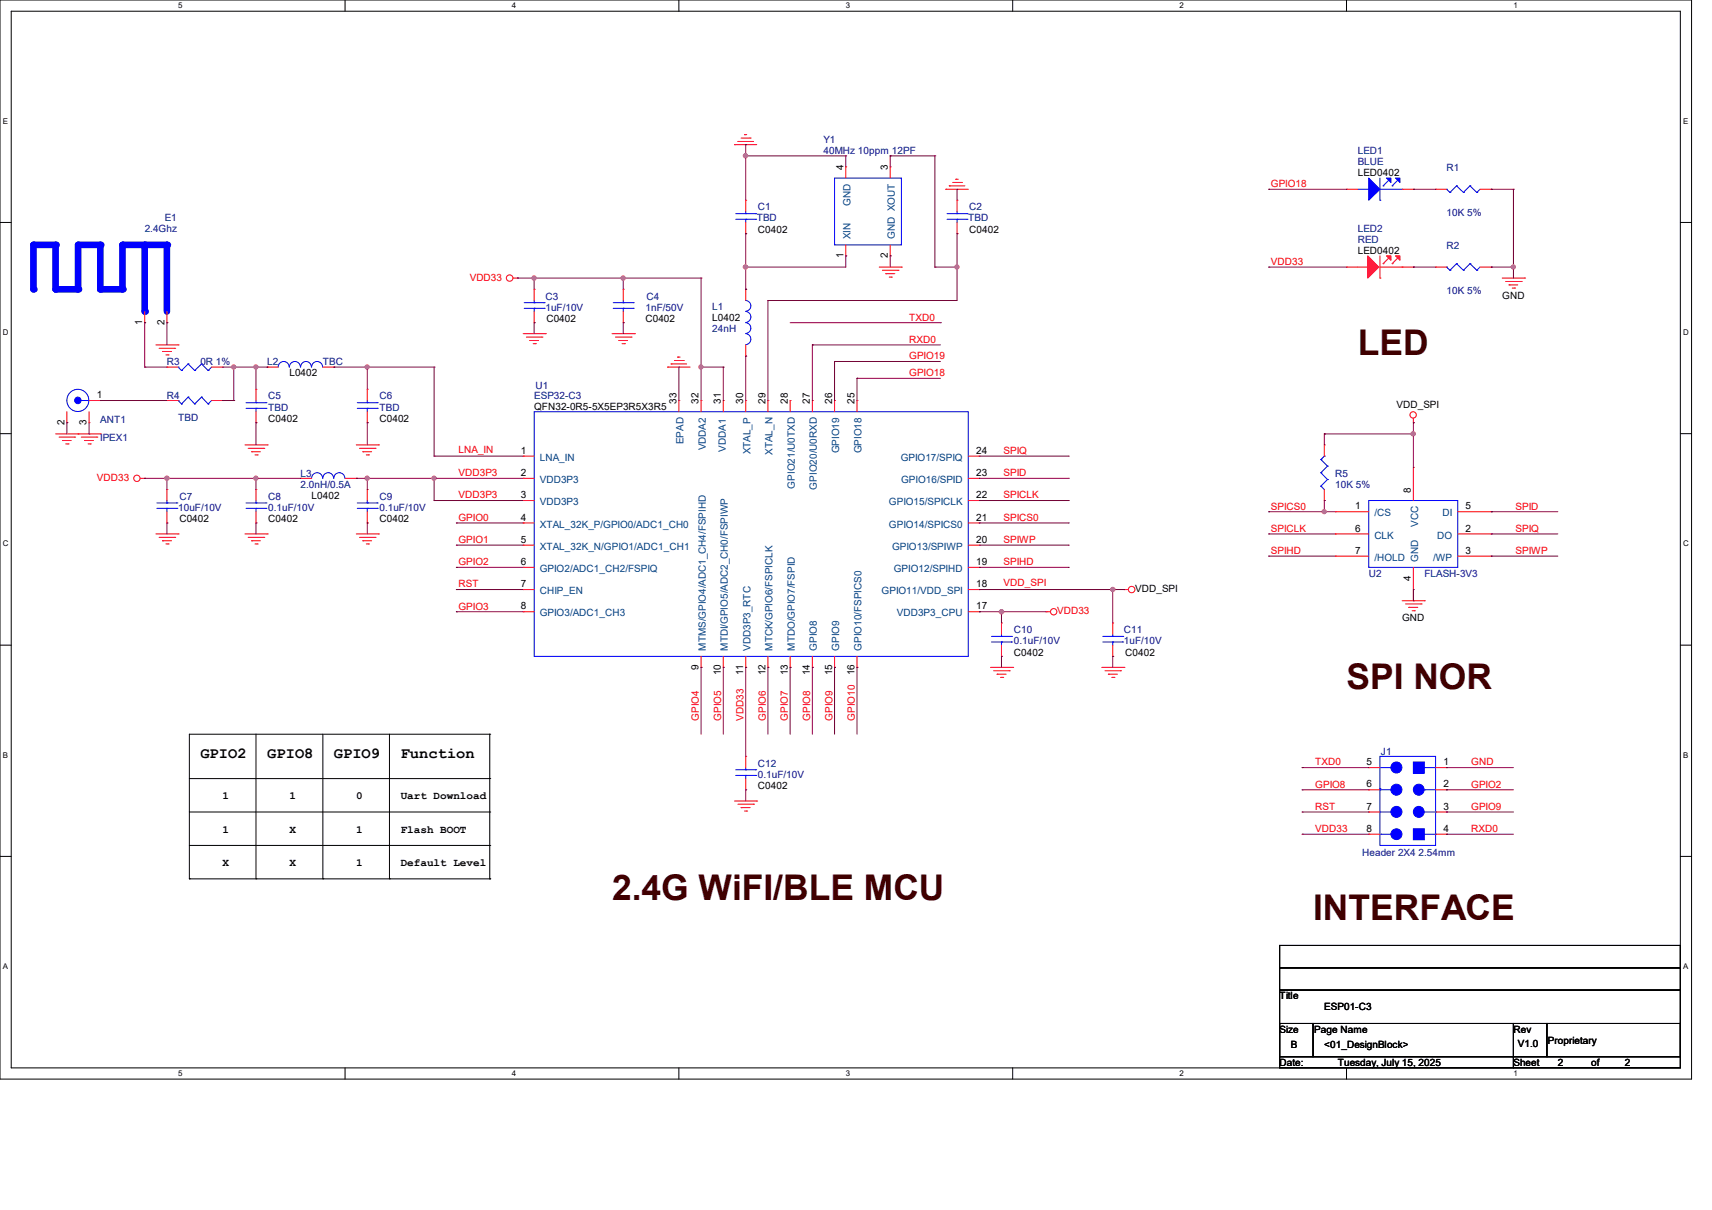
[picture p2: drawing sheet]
<svg xmlns="http://www.w3.org/2000/svg" width="297mm" height="210mm" viewBox="0 0 297 210" stroke-linecap="round" stroke-linejoin="round" font-family="sans-serif">
<g fill="none" stroke="#000" stroke-width=".17">
<path d="M0 0h293.5v187.3h-293.5zM1.9 1.9h289.6v183.4h-289.6zM59.9 0v1.9M117.8 0v1.9M175.7 0v1.9M233.6 0v1.9M0 38.6h1.9M291.5 38.6h2M0 75.3h1.9M291.5 75.3h2M0 112h1.9M291.5 112h2"/>
<path d="M32.9 135.1h52.1M44.4 127.4v25.1M56 127.4v25.1M67.6 127.4v25.1M85 127.4h.1M85 135.1h.1M85 127.4h-52.1v25.1M85 127.4v25.1M0 148.6h1.9M32.9 152.5h.1M32.9 140.9h52.1M32.9 146.7h52.1"/>
<path d="M32.9 152.5h52.1M44.4 152.5h.1M56 152.5h.1M67.6 152.5h.1M85 152.5h.1M85 140.9h.1M85 146.7h.1M291.5 148.6h2M222 168h69.5v3.8h-69.5zM222 171.8h69.5v5.8h-69.5zM222 177.6h5.8v5.8h-5.8zM222 164.1h69.5v3.9h-69.5z"/>
<path d="M222 177.6h69.5v5.8h-69.5zM227.8 177.6h34.8v5.8h-34.8zM262.6 177.6h5.8v5.8h-5.8zM268.4 177.6h23.1v5.8h-23.1zM59.9 185.3v2M117.8 185.3v2M175.7 185.3v2M222 183.4h40.6v1.9h-40.6zM233.6 185.3v2M262.6 183.4h28.9v1.9h-28.9z"/>
</g>
<g fill="none" stroke="#f00" stroke-width=".17">
<path d="M127.4 25.1h.1M127.4 25.1h3.9M128 24.6h.1M128 24.6h2.7M128.6 24h1.5M129.2 23.4h.1M129.2 23.4h.3M130.1 24h.1M164.1 32.9h.1M164.1 32.9h3.9M164.7 32.3h.1M164.7 32.3h2.7"/>
<path d="M165.3 31.7h1.5M165.8 31.1h.1M165.8 31.1h.4M166.8 31.7h.1M27.1 59.9h3.8M30.9 59.9h.1M89 48.3h.8M89.8 48.3h.1M90.8 57.9h3.8M91.3 58.5h2.7M91.9 59.1h.1M91.9 59.1h1.5"/>
<path d="M92.5 59.6h.4M92.9 59.6h.1M94 58.5h.1M94.6 57.9h.1M106.2 57.9h3.9M106.8 58.5h2.7M107.4 59.1h.1M107.4 59.1h1.5M107.9 59.6h.4M108.3 59.6h.1M109.5 58.5h.1M110.1 57.9h.1"/>
<path d="M129.4 50.2h.1M129.4 50.2v2M129.4 59.9v1.9M152.5 46.4h3.9M153.1 46.9h2.7M153.7 47.5h.1M153.7 47.5h1.5M154.3 48.1h.3M154.6 48.1h.1M155.8 46.9h.1M156.4 46.4h.1M249 46.4h.1"/>
<path d="M249 46.4h2M256.8 46.4h1.9M258.7 46.4h.1M260.6 48.3h3.9M261.2 48.9h2.7M261.8 49.4h.1M261.8 49.4h1.5M262.3 50h.5M262.8 50h.1M263.9 48.9h.1M264.5 48.3h.1M9.7 75.3h7.7"/>
<path d="M10.2 75.9h2.8M10.8 76.5h.1M10.8 76.5h1.6M11.4 77h.4M11.8 77h.1M13 75.9h.1M13.5 75.3h.1M14.1 75.9h2.7M14.7 76.5h.1M14.7 76.5h1.5M15.3 77h.4M15.7 77h.1"/>
<path d="M16.8 75.9h.1M17.4 75.3h.1M27.6 60.5h2.7M28.2 61h.1M28.2 61h1.6M28.8 61.6h.4M29 63.7h.1M29 63.7h1.9M29.2 61.6h.1M30.3 60.5h.1M36.7 63.7h1.9M38.6 63.7h.1"/>
<path d="M42.5 77.2h3.9M43.1 77.8h2.7M43.6 78.4h.1M43.6 78.4h1.6M44.2 79h.4M44.6 79h.1M45.8 77.8h.1M46.4 77.2h.1M61.8 77.2h3.9M62.4 77.8h2.7M62.9 78.4h.1M62.9 78.4h1.6"/>
<path d="M63.5 79h.4M63.7 67.6h.1M63.7 73.4h.1M63.7 67.6v1.9M63.7 71.5v1.9M63.9 79h.1M65.1 77.8h.1M65.7 77.2h.1M115.8 63.7h.1M115.8 63.7h3.9M116.4 63.2h.1M116.4 63.2h2.7"/>
<path d="M117 62.6h1.5M117.6 62h.1M117.6 62h.4M118.5 62.6h.1M129.4 61.8h.1M245.2 73.4h.1M245.2 72.6v.8M24.3 83h.8M25.1 83h.1M27.1 92.7h3.8M27.6 93.3h2.7M28.2 93.9h.1"/>
<path d="M28.2 93.9h1.6M28.8 94.4h.4M29.2 94.4h.1M30.3 93.3h.1M30.9 92.7h.1M42.5 92.7h3.9M43.1 93.3h2.7M43.6 93.9h.1M43.6 93.9h1.6M44.2 94.4h.4M44.6 94.4h.1M45.8 93.3h.1"/>
<path d="M46.4 92.7h.1M61.8 92.7h3.9M62.4 93.3h2.7M62.9 93.9h.1M62.9 93.9h1.6M63.5 94.4h.4M63.9 94.4h.1M65.1 93.3h.1M65.7 92.7h.1M171.8 115.8h3.9M172.4 116.4h2.7M173 117h.1"/>
<path d="M173 117h1.5M173.6 117.6h.3M173.9 117.6h.1M175.1 116.4h.1M175.7 115.8h.1M181.5 106.2h.1M181.5 106.2h.7M191.1 115.8h3.9M191.7 116.4h2.7M192.3 117h.1M192.3 117h1.5M192.9 117.6h.4"/>
<path d="M193 108.1h.1M193 113.9h.1M193 108.1v2M193 112v1.9M193.3 117.6h.1M194.4 116.4h.1M195 115.8h.1M195 102.3h.1M195 102.3h.7M243.2 104.3h3.9M243.8 104.8h2.7M244.4 105.4h.1"/>
<path d="M244.4 105.4h1.6M245 106h.4M245.4 106h.1M246.5 104.8h.1M247.1 104.3h.1M127.4 139h3.9M128 139.6h2.7M130.7 139.6h.1M131.3 139h.1M128.6 140.2h.1M128.6 140.2h1.5M129.2 140.8h.3"/>
<path d="M129.5 140.8h.1"/>
<circle cx="88.4" cy="48.3" r=".56"/>
<circle cx="245.2" cy="72" r=".55"/>
<circle cx="23.7" cy="83" r=".55"/>
<circle cx="182.8" cy="106.2" r=".55"/>
<circle cx="196.3" cy="102.3" r=".56"/>
</g>
<g fill="none" stroke="#00f" stroke-width=".17">
<path d="M129.4 57.9a.95 .95 0 0 1 .9 1 .95 .95 0 0 1-.9 .9M129.4 56a.93 .93 0 0 1 .9 .9 .93 .93 0 0 1-.9 1M129.4 54.1a.95 .95 0 0 1 .9 .9 .95 .95 0 0 1-.9 1M129.4 52.2a.93 .93 0 0 1 .9 .9 .93 .93 0 0 1-.9 .9M251 46.4h.1M251 46.4l.5 .5M251.5 46.9h.1M252.7 45.8h.1M252.7 45.8l1.2 1.1M252.7 45.8l-1.2 1.1M253.9 46.9h.1M255 45.8h.1"/>
<path d="M255 45.8l1.2 1.1M255 45.8l-1.1 1.1M256.2 46.9h.1M256.8 46.4l-.6 .5M30.9 63.7h.1M30.9 63.7l.6 .6M31.5 64.3h.1M32.6 63.2h.1M32.6 63.2l1.2 1.1M32.6 63.2l-1.1 1.1M33.8 64.3h.1M35 63.2h.1"/>
<path d="M35 63.2l1.1 1.1M35 63.2l-1.2 1.1M36.1 64.3h.1M36.7 63.7l-.6 .6M62 70.9h3.4M62 69.9h3.4M63.7 69.9h.1M63.7 70.9h.1M63.7 69.5v.4M63.7 70.9v.6M65.4 70.9h.1M65.4 69.9h.1"/>
<path d="M191.3 111.4h3.5M191.3 110.4h3.5M193 110.4h.1M193 111.4h.1M193 110.1v.3M193 111.4v.6M194.8 111.4h.1M194.8 110.4h.1"/>
</g>
<path d="M29 42.5v11.6" fill="none" stroke="#00f" stroke-width="1.1"/>
<circle cx="29" cy="42.5" r=".57" fill="#00f"/>
<path d="M25.1 42.5h3.9" fill="none" stroke="#00f" stroke-width="1.1"/>
<circle cx="25.1" cy="42.5" r=".57" fill="#00f"/>
<path d="M25.1 42.5v11.6" fill="none" stroke="#00f" stroke-width="1.1"/>
<circle cx="25.1" cy="54.1" r=".57" fill="#00f"/>
<path d="M21.3 42.5h3.8" fill="none" stroke="#00f" stroke-width="1.1"/>
<circle cx="21.3" cy="42.5" r=".57" fill="#00f"/>
<path d="M21.3 42.5v7.7" fill="none" stroke="#00f" stroke-width="1.1"/>
<circle cx="21.3" cy="50.2" r=".57" fill="#00f"/>
<path d="M17.4 50.2h3.9" fill="none" stroke="#00f" stroke-width="1.1"/>
<circle cx="17.4" cy="50.2" r=".57" fill="#00f"/>
<path d="M17.4 42.5v7.7" fill="none" stroke="#00f" stroke-width="1.1"/>
<circle cx="17.4" cy="42.5" r=".57" fill="#00f"/>
<path d="M13.5 42.5h3.9" fill="none" stroke="#00f" stroke-width="1.1"/>
<circle cx="13.5" cy="42.5" r=".57" fill="#00f"/>
<path d="M13.5 42.5v7.7" fill="none" stroke="#00f" stroke-width="1.1"/>
<circle cx="13.5" cy="50.2" r=".57" fill="#00f"/>
<path d="M9.7 50.2h3.8" fill="none" stroke="#00f" stroke-width="1.1"/>
<circle cx="9.7" cy="50.2" r=".57" fill="#00f"/>
<path d="M9.7 42.5v7.7" fill="none" stroke="#00f" stroke-width="1.1"/>
<circle cx="9.7" cy="42.5" r=".57" fill="#00f"/>
<path d="M5.8 42.5h3.9" fill="none" stroke="#00f" stroke-width="1.1"/>
<circle cx="5.8" cy="42.5" r=".57" fill="#00f"/>
<path d="M5.8 42.5v7.7" fill="none" stroke="#00f" stroke-width="1.1"/>
<circle cx="5.8" cy="50.2" r=".57" fill="#00f"/>
<path d="M25.1 56h.1M25.1 54.1v1.9M29 56h.1M29 54.1v1.9" fill="none" stroke="#f00" stroke-width=".17"/>
<path d="M239.4 131.3h9.6v15.4h-9.6z" fill="none" stroke="#00f" stroke-width=".17"/>
<path d="M245.2 132.2h1.9v2h-1.9z" fill-rule="evenodd" fill="#00f"/>
<path d="M245.2 132.2h1.9v2h-1.9z" fill="none" stroke="#00f" stroke-width=".17"/>
<path d="M245.2 143.8h1.9v2h-1.9z" fill-rule="evenodd" fill="#00f"/>
<g fill="none" stroke="#00f" stroke-width=".17">
<path d="M239.4 136.9h.1M239.4 137.1h.1M239.4 137.1h1.9M239.4 133.2h1.9M239.4 136.9v.2M241.3 133.2h.1M247.1 137.1h.1M247.1 133.2h.1M247.1 137.1h1.9M247.1 133.2h1.9M239.4 140.9h1.9M239.6 144.8h.1"/>
<path d="M239.6 144.8h1.7M241.3 140.9h.1M245.2 143.8h1.9v2h-1.9zM246.9 140.9h2.1M246.9 144.8h2.1M249 140.9h.1M249 144.8h.1"/>
</g>
<circle cx="246.1" cy="140.9" r=".94" fill="#00f"/>
<circle cx="246.1" cy="140.9" r=".94" fill="none" stroke="#00f" stroke-width=".17"/>
<circle cx="246.1" cy="137" r=".94" fill="#00f"/>
<circle cx="246.1" cy="137" r=".94" fill="none" stroke="#00f" stroke-width=".17"/>
<circle cx="242.3" cy="133.2" r=".95" fill="#00f"/>
<circle cx="242.3" cy="133.2" r=".95" fill="none" stroke="#00f" stroke-width=".17"/>
<circle cx="242.3" cy="137.1" r=".95" fill="#00f"/>
<circle cx="242.3" cy="137.1" r=".95" fill="none" stroke="#00f" stroke-width=".17"/>
<circle cx="242.3" cy="140.9" r=".95" fill="#00f"/>
<circle cx="242.3" cy="140.9" r=".95" fill="none" stroke="#00f" stroke-width=".17"/>
<circle cx="242.3" cy="144.8" r=".94" fill="#00f"/>
<g fill="none" stroke="#00f" stroke-width=".17">
<path d="M172 111.4h3.5M172 110.4h3.5M173.7 110.4h.1M173.7 111.4h.1M173.7 110.1v.3M173.7 111.4v.6M175.5 111.4h.1M175.5 110.4h.1"/>
<circle cx="242.3" cy="144.8" r=".94"/>
</g>
<g fill="none" stroke="#f00" stroke-width=".17">
<path d="M173.7 108.1h.1M173.7 113.9h.1M173.7 108.1v2M173.7 112v1.9M237.4 133.2h.1M237.4 137.1h.1M237.4 133.2h2M237.4 137.1h2M249 133.2h2M249 137.1h2M251 133.2h.1M251 137.1h.1"/>
<path d="M237.4 140.9h.1M237.4 144.8h.1M237.4 140.9h2M237.4 144.8h2M249 140.9h2M249 144.8h2M251 140.9h.1M251 144.8h.1"/>
</g>
<circle cx="13.5" cy="69.5" r=".56" fill="#00f"/>
<g fill="none" stroke="#00f" stroke-width=".17">
<path d="M127.6 38.1h3.5M127.6 37.1h3.5M129.4 37.1h.1M129.4 38.1h.1M129.4 36.7v.4M129.4 38.1v.5M131.1 38.1h.1M131.1 37.1h.1M235.5 32.9h1.9M237.4 32.9h.1M239.4 34.8h.1M239.4 30.9v3.9"/>
<path d="M239.4 32.9h3.8M239.9 32.3h.1M240.9 31.3l-1 1M241.5 32.3h.1M242.5 31.3l-1 1M243.2 32.9h.1M106.4 53.5h3.5M106.4 52.5h3.5M108.1 52.5h.1M108.1 53.5h.1M108.1 52.2v.3M108.1 53.5v.6"/>
<path d="M109.9 53.5h.1M109.9 52.5h.1M14.1 69.5h.1M14.1 69.5h1.4M42.7 70.9h3.4M42.7 69.9h3.4M44.4 69.9h.1M44.4 70.9h.1M44.4 69.5v.4M44.4 70.9v.6M46.1 70.9h.1M46.1 69.9h.1"/>
<path d="M48.3 63.7a.95 .95 0 0 1 .9-1 .95 .95 0 0 1 1 1M50.2 63.7a.95 .95 0 0 1 1-1 .95 .95 0 0 1 .9 1M52.2 63.7a.93 .93 0 0 1 .9-1 .93 .93 0 0 1 .9 1M54.1 63.7a.95 .95 0 0 1 .9-1 .95 .95 0 0 1 1 1M237.4 86.9h15.5v11.6h-15.5zM127.6 134.6h3.5M127.6 133.6h3.5M129.4 133.6h.1M129.4 134.6h.1M129.4 133.2v.4M129.4 134.6v.5M131.1 134.6h.1"/>
<path d="M131.1 133.6h.1"/>
<circle cx="13.5" cy="69.5" r="1.92"/>
<circle cx="13.5" cy="69.5" r=".56"/>
</g>
<g fill="none" stroke="#f00" stroke-width=".17">
<path d="M129.4 34.8h.1M129.4 34.8v1.9M129.4 38.6v2M108.1 50.2h.1M108.1 56h.1M108.1 50.2v2M108.1 54.1v1.9M129.4 40.6h.1M11.6 73.4h.1M11.6 71.5v1.9M15.5 73.4h.1M15.5 69.5h1.9"/>
<path d="M15.5 71.5v1.9M17.4 69.5h.1M44.4 67.6h.1M44.4 73.4h.1M44.4 67.6v1.9M44.4 71.5v1.9M46.4 63.7h.1M46.4 63.7h1.9M56 63.7h1.9M57.9 63.7h.1M231.6 88.8h.1M231.6 92.7h.1"/>
<path d="M231.6 96.5h.1M231.6 88.8h5.8M231.6 92.7h5.8M231.6 96.5h5.8M245.2 81.1h.1M245.2 81.1v5.8M245.2 98.5v5.8M252.9 88.8h5.8M252.9 92.7h5.8M252.9 96.5h5.8M258.7 92.7h.1M258.7 96.5h.1"/>
<path d="M258.7 88.8h.1M245.2 104.3h.1M129.4 131.3h.1M129.4 137.1h.1M129.4 131.3v1.9M129.4 135.1v2"/>
</g>
<path d="M237.4 30.9l2 2-2 1.9z" fill="#00f"/>
<path d="M237.4 30.9l2 2-2 1.9z" fill="none" stroke="#00f" stroke-width=".17"/>
<path d="M240.5 30.9h.8v.8z" fill="#00f"/>
<path d="M240.5 30.9h.8v.8z" fill="none" stroke="#00f" stroke-width=".17"/>
<path d="M242.1 30.9h.8v.8z" fill="#00f"/>
<g fill="none" stroke="#00f" stroke-width=".17">
<path d="M242.1 30.9h.8v.8zM92.7 71.5h75.3v42.4h-75.3zM229.2 79.8h.1M229.2 79.8l1.1 1.1M229.7 79.2h.1M229.7 79.2l-.5 .6M27.2 88.2h3.5M27.2 87.3h3.5M29 87.3h.1M29 88.2h.1M29 86.9v.4M29 88.2v.6"/>
<path d="M30.7 88.2h.1M30.7 87.3h.1M62 88.2h3.4M62 87.3h3.4M63.7 87.3h.1M63.7 88.2h.1M63.7 86.9v.4M63.7 88.2v.6M65.4 88.2h.1M65.4 87.3h.1M229.2 84.4h.1M229.2 82h.1"/>
<path d="M229.2 84.4l.5 .6M229.2 82l1.1 1.2M230.3 83.2h.1M230.3 80.9h.1M230.3 83.2l-1.1 1.2M230.3 80.9l-1.1 1.1"/>
</g>
<g fill="none" stroke="#f00" stroke-width=".17">
<path d="M233.6 32.9h.1M233.6 32.9h1.9M243.2 32.9h2M245.2 32.9h.1M235.5 46.4h1.9M237.4 46.4h.1M239.4 48.3h.1M239.4 44.4v3.9M239.4 46.4h3.8M239.9 45.8h.1M240.9 44.8l-1 1M241.5 45.8h.1"/>
<path d="M242.5 44.8l-1 1M243.2 46.4h.1M90.8 79.2h.1M90.8 79.2h1.9M117.8 69.5h.1M117.8 69.5v2M121.6 69.5h.1M121.6 69.5v2M125.5 69.5h.1M125.5 69.5v2M129.4 69.5h.1M129.4 69.5v2"/>
<path d="M133.2 69.5h.1M133.2 69.5v2M137.1 69.5h.1M137.1 69.5v2M140.9 69.5h.1M140.9 69.5v2M144.8 69.5h.1M144.8 69.5v2M148.7 69.5h.1M148.7 69.5v2M168 79.2h1.9M169.9 79.2h.1"/>
<path d="M229.7 77.2h.1M229.7 77.2v2M29 85h.1M29 90.8h.1M29 85v1.9M29 88.8v2M63.7 85h.1M63.7 90.8h.1M63.7 85v1.9M63.7 88.8v2M90.8 83h.1M90.8 86.9h.1"/>
<path d="M90.8 90.8h.1M90.8 94.6h.1M90.8 98.5h.1M90.8 83h1.9M90.8 86.9h1.9M90.8 90.8h1.9M90.8 94.6h1.9M90.8 98.5h1.9M168 83h1.9M168 86.9h1.9M168 90.8h1.9M168 94.6h1.9"/>
<path d="M168 98.5h1.9M169.9 83h.1M169.9 86.9h.1M169.9 90.8h.1M169.9 94.6h.1M169.9 98.5h.1M229.7 86.9h.1M229.7 85v1.9M90.8 102.3h.1M90.8 106.2h.1M90.8 102.3h1.9M90.8 106.2h1.9"/>
<path d="M121.6 115.8h.1M121.6 113.9v1.9M125.5 115.8h.1M125.5 113.9v1.9M129.4 115.8h.1M129.4 113.9v1.9M133.2 115.8h.1M133.2 113.9v1.9M137.1 115.8h.1M137.1 113.9v1.9M140.9 115.8h.1M140.9 113.9v1.9"/>
<path d="M144.8 115.8h.1M144.8 113.9v1.9M148.7 115.8h.1M148.7 113.9v1.9M168 102.3h1.9M168 106.2h1.9M169.9 102.3h.1M169.9 106.2h.1"/>
</g>
<path d="M237.3 44.4l1.9 2-1.9 1.9z" fill="#f00"/>
<path d="M237.3 44.4l1.9 2-1.9 1.9z" fill="none" stroke="#f00" stroke-width=".17"/>
<path d="M240.5 44.4h.8v.8z" fill="#f00"/>
<path d="M240.5 44.4h.8v.8z" fill="none" stroke="#f00" stroke-width=".17"/>
<path d="M242.1 44.4h.8v.8z" fill="#f00"/>
<g fill="none" stroke="#f00" stroke-width=".17">
<path d="M146.7 29h.1M146.7 29v1.9M154.4 29h.1M154.4 29v1.9M166 34.8h.1M166 34.8v1.9M166 38.6v2M249 32.9h.1M249 32.9h2M256.8 32.9h1.9M258.7 32.9h.1M92.7 50.2h.1"/>
<path d="M92.7 56h.1M92.7 50.2v2M92.7 54.1v1.9M146.7 44.4h.1M146.7 42.5v1.9M154.4 44.4h.1M154.4 42.5v1.9M166 40.6h.1M233.6 46.4h.1M233.6 46.4h1.9M242.1 44.4h.8v.8zM243.2 46.4h2"/>
<path d="M245.2 46.4h.1M29 69.5h.1M29 69.5h1.9M36.7 69.5h1.9M38.6 69.5h.1M44.4 85h.1M44.4 90.8h.1M44.4 85v1.9M44.4 88.8v2M52.2 83h.1M52.2 83h1.9M59.9 83h1.9"/>
<path d="M61.8 83h.1"/>
</g>
<g fill="none" stroke="#00f" stroke-width=".17">
<path d="M144.8 30.9h11.6v11.6h-11.6zM164.3 38.1h3.5M164.3 37.1h3.5M166 37.1h.1M166 38.1h.1M166 36.7v.4M166 38.1v.5M167.8 38.1h.1M167.8 37.1h.1M251 32.9h.1M251 32.9l.5 .5M251.5 33.4h.1"/>
<path d="M252.7 32.3h.1M252.7 32.3l1.2 1.1M252.7 32.3l-1.2 1.1M253.9 33.4h.1M255 32.3h.1M255 32.3l1.2 1.1M255 32.3l-1.1 1.1M256.2 33.4h.1M256.8 32.9l-.6 .5M90.9 53.5h3.5M90.9 52.5h3.5M92.7 52.5h.1"/>
<path d="M92.7 53.5h.1M92.7 52.2v.3M92.7 53.5v.6M94.4 53.5h.1M94.4 52.5h.1M30.9 69.5h.1M30.9 69.5l.6 .6M31.5 70.1h.1M32.6 68.9h.1M32.6 68.9l1.2 1.2M32.6 68.9l-1.1 1.2M33.8 70.1h.1"/>
<path d="M35 68.9h.1M35 68.9l1.1 1.2M35 68.9l-1.2 1.2M36.1 70.1h.1M36.7 69.5l-.6 .6M42.7 88.2h3.4M42.7 87.3h3.4M44.4 87.3h.1M44.4 88.2h.1M44.4 86.9v.4M44.4 88.2v.6M46.1 88.2h.1"/>
<path d="M46.1 87.3h.1M54.1 83a.95 .95 0 0 1 .9-1 .95 .95 0 0 1 1 1M56 83a.93 .93 0 0 1 .9-1 .93 .93 0 0 1 1 1M57.9 83a.95 .95 0 0 1 1-1 .95 .95 0 0 1 .9 1"/>
</g>
<path d="M129.4 25.1h.1M129.4 25.1v2" fill="none" stroke="#800040" stroke-width=".17"/>
<circle cx="129.3" cy="27" r=".37" fill="#f0f"/>
<circle cx="129.3" cy="27" r=".37" fill="none" stroke="#f0f" stroke-width=".17"/>
<g fill="none" stroke="#800040" stroke-width=".17">
<path d="M129.4 27.1h.1M129.4 27.1h17.3M129.4 27.1v7.7M146.7 27.1h.1M146.7 27.1v1.9M154.4 27.1h.1M154.4 27.1h7.8M154.4 27.1v1.9M162.2 27.1h.1M162.2 27.1v19.3M166 32.9h.1M166 32.9v1.9"/>
<path d="M129.4 40.6h.1M129.4 46.4h.1M129.4 50.2h.1M129.4 40.6v9.6M146.7 44.4h.1M146.7 44.4v2h-17.3M154.4 44.4h.1M154.4 44.4v2"/>
</g>
<circle cx="129.3" cy="46.3" r=".37" fill="#f0f"/>
<circle cx="129.3" cy="46.3" r=".37" fill="none" stroke="#f0f" stroke-width=".17"/>
<path d="M162.2 46.4h.1M162.2 46.4h3.8M166 46.4h.1M166 46.4v5.8" fill="none" stroke="#800040" stroke-width=".17"/>
<circle cx="166" cy="46.3" r=".36" fill="#f0f"/>
<circle cx="166" cy="46.3" r=".36" fill="none" stroke="#f0f" stroke-width=".17"/>
<path d="M89.8 48.3h.1M89.8 48.3h18.3M92.7 48.3h.1M92.7 48.3v1.9" fill="none" stroke="#800040" stroke-width=".17"/>
<circle cx="92.6" cy="48.3" r=".37" fill="#f0f"/>
<circle cx="92.6" cy="48.3" r=".37" fill="none" stroke="#f0f" stroke-width=".17"/>
<path d="M108.1 48.3h.1M108.1 48.3h13.5M108.1 48.3v1.9" fill="none" stroke="#800040" stroke-width=".17"/>
<circle cx="108.1" cy="48.3" r=".37" fill="#f0f"/>
<circle cx="108.1" cy="48.3" r=".37" fill="none" stroke="#f0f" stroke-width=".17"/>
<path d="M121.6 48.3h.1M121.6 48.3v15.4" fill="none" stroke="#800040" stroke-width=".17"/>
<circle cx="121.6" cy="63.7" r=".36" fill="#f0f"/>
<circle cx="121.6" cy="63.7" r=".36" fill="none" stroke="#f0f" stroke-width=".17"/>
<g fill="none" stroke="#800040" stroke-width=".17">
<path d="M92.7 56h.1M92.7 56v1.9M108.1 56h.1M108.1 56v1.9M133.2 52.2h.1M133.2 52.2v17.3M133.2 52.2h32.8M137.1 56h26.1M140.9 59.9h.1M140.9 59.9v9.6M140.9 59.9h22.3M163.2 56h.1"/>
<path d="M57.9 63.7h.1M57.9 63.7h17.4M63.7 63.7h.1M144.8 62.7h.1M144.8 62.7v6.8M144.8 62.7h18.4"/>
</g>
<circle cx="63.7" cy="63.7" r=".36" fill="#f0f"/>
<circle cx="63.7" cy="63.7" r=".36" fill="none" stroke="#f0f" stroke-width=".17"/>
<g fill="none" stroke="#800040" stroke-width=".17">
<path d="M44.4 73.4h.1M44.4 73.4v3.8M63.7 63.7h.1M63.7 73.4h.1M63.7 63.7v3.9M63.7 73.4v3.8M75.3 63.7h.1M75.3 79.2h.1M75.3 63.7v15.5M75.3 79.2h15.5M117.8 63.7h.1M117.8 63.7v5.8"/>
<path d="M121.6 63.7h.1M121.6 63.7h3.9M121.6 63.7v5.8M125.5 63.7h.1M125.5 63.7v5.8M148.7 65.7h.1M148.7 65.7v3.8M148.7 65.7h14.5M25.1 83h.1M25.1 83h19.3M29 83h.1M29 83v2"/>
</g>
<circle cx="44.4" cy="83" r=".36" fill="#f0f"/>
<circle cx="44.4" cy="83" r=".36" fill="none" stroke="#f0f" stroke-width=".17"/>
<circle cx="29" cy="83" r=".37" fill="#f0f"/>
<circle cx="29" cy="83" r=".37" fill="none" stroke="#f0f" stroke-width=".17"/>
<path d="M44.4 83h.1M44.4 83v2M44.4 83h7.8M61.8 83h.1M61.8 83h13.5M63.7 83h.1" fill="none" stroke="#800040" stroke-width=".17"/>
<circle cx="75.3" cy="83" r=".36" fill="#f0f"/>
<circle cx="75.3" cy="83" r=".36" fill="none" stroke="#f0f" stroke-width=".17"/>
<circle cx="63.7" cy="83" r=".36" fill="#f0f"/>
<circle cx="63.7" cy="83" r=".36" fill="none" stroke="#f0f" stroke-width=".17"/>
<g fill="none" stroke="#800040" stroke-width=".17">
<path d="M29 90.8h.1M29 90.8v1.9M44.4 90.8h.1M44.4 90.8v1.9M63.7 83h.1M63.7 90.8h.1M63.7 83v2M63.7 90.8v1.9M75.3 83h.1M75.3 86.9h.1M75.3 83v3.9M75.3 83h15.5"/>
<path d="M75.3 86.9h15.5M79.2 90.8h.1M79.2 94.6h.1M79.2 98.5h.1M79.2 90.8h11.6M79.2 94.6h11.6M79.2 98.5h11.6M79.2 102.3h.1M79.2 102.3h11.6M169.9 102.3h.1M169.9 102.3h23.1"/>
</g>
<circle cx="193.1" cy="102.3" r=".37" fill="#f0f"/>
<circle cx="193.1" cy="102.3" r=".37" fill="none" stroke="#f0f" stroke-width=".17"/>
<path d="M79.2 106.2h.1M79.2 106.2h11.6M169.9 106.2h.1M169.9 106.2h3.8M193 102.3h.1M193 102.3v5.8" fill="none" stroke="#800040" stroke-width=".17"/>
<circle cx="173.7" cy="106.2" r=".38" fill="#f0f"/>
<circle cx="173.7" cy="106.2" r=".38" fill="none" stroke="#f0f" stroke-width=".17"/>
<g fill="none" stroke="#800040" stroke-width=".17">
<path d="M166 40.6h.1M166 40.6v5.8M229.7 75.3h.1M229.7 75.3h15.5M229.7 75.3v1.9M245.2 73.4h.1M245.2 75.3h.1M245.2 73.4v7.7M121.6 115.8h.1M121.6 115.8v11.6M125.5 115.8h.1M125.5 115.8v11.6"/>
<path d="M129.4 115.8h.1M129.4 115.8v15.5M133.2 115.8h.1M133.2 115.8v11.6M137.1 115.8h.1M137.1 115.8v11.6M140.9 115.8h.1M140.9 115.8v11.6M144.8 115.8h.1M144.8 115.8v11.6M148.7 115.8h.1M148.7 115.8v11.6"/>
<path d="M173.7 106.2h.1M173.7 113.9h.1M173.7 106.2v1.9M173.7 113.9v1.9M173.7 106.2h7.8M193 113.9h.1M193 113.9v1.9M129.4 137.1h.1M129.4 137.1v1.9"/>
</g>
<circle cx="245.2" cy="75.3" r=".37" fill="#f0f"/>
<circle cx="245.2" cy="75.3" r=".37" fill="none" stroke="#f0f" stroke-width=".17"/>
<path d="M220.1 88.8h.1M229.7 86.9h.1M229.7 86.9v1.9h-9.6" fill="none" stroke="#800040" stroke-width=".17"/>
<circle cx="229.7" cy="88.8" r=".36" fill="#f0f"/>
<circle cx="229.7" cy="88.8" r=".36" fill="none" stroke="#f0f" stroke-width=".17"/>
<g fill="none" stroke="#800040" stroke-width=".17">
<path d="M25.1 56h.1M25.1 56v7.7M29 56h.1M29 56v3.9M17.4 69.5h.1M17.4 69.5h11.6M25.1 63.7h.1M25.1 63.7h3.9M38.6 63.7h7.8M38.6 69.5h2M40.6 63.7h.1M40.6 69.5h.1"/>
<path d="M40.6 63.7v5.8M44.4 63.7h.1M44.4 63.7v3.9M46.4 63.7h.1M129.4 61.8h.1M129.4 61.8v7.7M169.9 79.2h15.4M185.3 79.2h.1M169.9 83h15.4M169.9 86.9h15.4M169.9 90.8h15.4M169.9 94.6h15.4"/>
<path d="M169.9 98.5h15.4M185.3 83h.1M185.3 86.9h.1M185.3 90.8h.1M185.3 94.6h.1M185.3 98.5h.1M220.1 92.7h.1M220.1 96.5h.1M220.1 92.7h11.5M220.1 96.5h11.5M229.7 88.8h.1M229.7 88.8h1.9"/>
<path d="M258.7 88.8h.1M258.7 92.7h.1M258.7 96.5h.1M258.7 88.8h11.6M258.7 92.7h11.6M258.7 96.5h11.6M193 102.3h2M195 102.3h.1M245.2 102.3h.1M245.2 102.3v2"/>
</g>
<circle cx="40.5" cy="63.7" r=".36" fill="#f0f"/>
<circle cx="40.5" cy="63.7" r=".36" fill="none" stroke="#f0f" stroke-width=".17"/>
<circle cx="44.4" cy="63.7" r=".36" fill="#f0f"/>
<circle cx="44.4" cy="63.7" r=".36" fill="none" stroke="#f0f" stroke-width=".17"/>
<g fill="none" stroke="#800040" stroke-width=".17">
<path d="M245.2 32.9h.1M245.2 32.9h3.8M258.7 32.9h.1M258.7 32.9h3.9M262.6 32.9h.1M262.6 32.9v15.4M245.2 46.4h.1M245.2 46.4h3.8M258.7 46.4h.1M258.7 46.4h3.9M262.6 46.4h.1M225.9 133.2h.1"/>
<path d="M225.9 137.1h.1M225.9 133.2h11.5M225.9 137.1h11.5M251 137.1h.1M251 133.2h.1M251 133.2h11.6M251 137.1h11.6M225.9 140.9h.1M225.9 144.8h.1M225.9 140.9h11.5M225.9 144.8h11.5M251 144.8h.1"/>
<path d="M251 140.9h.1M251 140.9h11.6M251 144.8h11.6"/>
</g>
<circle cx="262.5" cy="46.3" r=".36" fill="#f0f"/>
<circle cx="262.5" cy="46.3" r=".36" fill="none" stroke="#f0f" stroke-width=".17"/>
<path d="M220.1 32.9h.1M220.1 32.9h13.5M220.1 46.4h.1M220.1 46.4h13.5M11.6 73.4h.1M11.6 73.4v1.9M15.5 75.3h.1M15.5 73.4v1.9" fill="none" stroke="#800040" stroke-width=".17"/>
<circle cx="129.3" cy="27" r=".37" fill="#f0f"/>
<circle cx="129.3" cy="27" r=".37" fill="none" stroke="#f0f" stroke-width=".17"/>
<circle cx="129.3" cy="46.3" r=".37" fill="#f0f"/>
<circle cx="129.3" cy="46.3" r=".37" fill="none" stroke="#f0f" stroke-width=".17"/>
<circle cx="166" cy="46.3" r=".36" fill="#f0f"/>
<circle cx="166" cy="46.3" r=".36" fill="none" stroke="#f0f" stroke-width=".17"/>
<circle cx="92.6" cy="48.3" r=".37" fill="#f0f"/>
<circle cx="92.6" cy="48.3" r=".37" fill="none" stroke="#f0f" stroke-width=".17"/>
<circle cx="108.1" cy="48.3" r=".37" fill="#f0f"/>
<circle cx="108.1" cy="48.3" r=".37" fill="none" stroke="#f0f" stroke-width=".17"/>
<circle cx="121.6" cy="63.7" r=".36" fill="#f0f"/>
<circle cx="121.6" cy="63.7" r=".36" fill="none" stroke="#f0f" stroke-width=".17"/>
<circle cx="63.7" cy="63.7" r=".36" fill="#f0f"/>
<circle cx="63.7" cy="63.7" r=".36" fill="none" stroke="#f0f" stroke-width=".17"/>
<circle cx="44.4" cy="83" r=".36" fill="#f0f"/>
<circle cx="44.4" cy="83" r=".36" fill="none" stroke="#f0f" stroke-width=".17"/>
<circle cx="29" cy="83" r=".37" fill="#f0f"/>
<circle cx="29" cy="83" r=".37" fill="none" stroke="#f0f" stroke-width=".17"/>
<circle cx="75.3" cy="83" r=".36" fill="#f0f"/>
<circle cx="75.3" cy="83" r=".36" fill="none" stroke="#f0f" stroke-width=".17"/>
<circle cx="63.7" cy="83" r=".36" fill="#f0f"/>
<circle cx="63.7" cy="83" r=".36" fill="none" stroke="#f0f" stroke-width=".17"/>
<circle cx="193.1" cy="102.3" r=".37" fill="#f0f"/>
<circle cx="193.1" cy="102.3" r=".37" fill="none" stroke="#f0f" stroke-width=".17"/>
<circle cx="173.7" cy="106.2" r=".38" fill="#f0f"/>
<circle cx="173.7" cy="106.2" r=".38" fill="none" stroke="#f0f" stroke-width=".17"/>
<circle cx="245.2" cy="75.3" r=".37" fill="#f0f"/>
<circle cx="245.2" cy="75.3" r=".37" fill="none" stroke="#f0f" stroke-width=".17"/>
<circle cx="229.7" cy="88.8" r=".36" fill="#f0f"/>
<circle cx="229.7" cy="88.8" r=".36" fill="none" stroke="#f0f" stroke-width=".17"/>
<circle cx="40.5" cy="63.7" r=".36" fill="#f0f"/>
<circle cx="40.5" cy="63.7" r=".36" fill="none" stroke="#f0f" stroke-width=".17"/>
<circle cx="44.4" cy="63.7" r=".36" fill="#f0f"/>
<circle cx="44.4" cy="63.7" r=".36" fill="none" stroke="#f0f" stroke-width=".17"/>
<circle cx="262.5" cy="46.3" r=".36" fill="#f0f"/>
<circle cx="262.5" cy="46.3" r=".36" fill="none" stroke="#f0f" stroke-width=".17"/>
<g font-size="6.1" fill="#400000">
<text x="235.5" y="61.7">LED</text>
<text x="233.6" y="119.6">SPI NOR</text>
<text x="106.2" y="156.3">2.4G WiFI/BLE MCU</text>
<text x="227.8" y="159.7">INTERFACE</text>
</g>
<g font-size="2.7">
<text x="34.8" y="131.6">GPIO2</text>
<text x="46.4" y="131.6">GPIO8</text>
<text x="57.9" y="131.6">GPIO9</text>
<text x="69.5" y="131.6">Function</text>
</g>
<g font-size="1.9">
<text x="38.6" y="138.7">1</text>
<text x="50.2" y="138.7">1</text>
<text x="61.8" y="138.7">0</text>
<text x="69.5" y="138.7">Uart Download</text>
<text x="38.6" y="144.5">1</text>
<text x="50.2" y="144.5">X</text>
<text x="61.8" y="144.5">1</text>
<text x="69.5" y="144.5">Flash BOOT</text>
<text x="38.6" y="150.3">X</text>
<text x="50.2" y="150.3">X</text>
<text x="61.8" y="150.3">1</text>
<text x="69.5" y="150.3">Default Level</text>
</g>
<g font-size="1.7" fill="#000080">
<text x="142.9" y="24.8">Y1</text>
<text x="142.9" y="26.7">40MHz 10ppm 12PF</text>
<text x="235.5" y="26.7">LED1</text>
<text x="235.5" y="28.7">BLUE</text>
<text x="251" y="29.6">R1</text>
<text x="25.1" y="40.2">2.4Ghz</text>
<text x="28.6" y="38.3">E1</text>
<text x="131.3" y="38.3">TBD</text>
<text x="131.5" y="36.4">C1</text>
<text x="168" y="38.3">TBD</text>
<text x="168.1" y="36.4">C2</text>
<text x="235.5" y="40.2">LED2</text>
<text x="251" y="37.5">10K 5%</text>
<text x="235.5" y="42.2">RED</text>
<text x="251" y="43.1">R2</text>
<text x="94.6" y="52">C3</text>
<text x="94.6" y="53.9">1uF/10V</text>
<text x="112" y="53.9">1nF/50V</text>
<text x="112.2" y="52">C4</text>
<text x="123.6" y="53.8">L1</text>
<text x="251" y="51.1">10K 5%</text>
<text x="123.6" y="57.6">24nH</text>
<text x="29" y="63.4">R3</text>
<text x="34.8" y="63.4">0R 1%</text>
<text x="46.4" y="63.4">L2</text>
<text x="56" y="63.4">TBC</text>
<text x="29" y="69.2">R4</text>
<text x="46.5" y="69.2">C5</text>
<text x="46.5" y="71.3">TBD</text>
<text x="65.8" y="69.2">C6</text>
<text x="65.8" y="71.3">TBD</text>
<text x="92.7" y="69.2">ESP32-C3</text>
<text x="92.9" y="67.4">U1</text>
<text x="17.4" y="73.4">ANT1</text>
<text x="17.4" y="76.5">IPEX1</text>
<text x="30.9" y="73.1">TBD</text>
<text x="52.2" y="82.7">L3</text>
<text x="231.6" y="82.7">R5</text>
<text x="30.9" y="88.7">10uF/10V</text>
<text x="31.1" y="86.7">C7</text>
<text x="46.5" y="86.7">C8</text>
<text x="46.5" y="88.7">0.1uF/10V</text>
<text x="52.2" y="84.6">2.0nH/0.5A</text>
<text x="65.8" y="86.7">C9</text>
<text x="65.8" y="88.7">0.1uF/10V</text>
<text x="231.6" y="84.6">10K 5%</text>
<text x="237.4" y="100.1">U2</text>
<text x="247.1" y="100.1">FLASH-3V3</text>
<text x="175.9" y="109.9">C10</text>
<text x="175.9" y="111.8">0.1uF/10V</text>
<text x="195" y="109.9">C11</text>
<text x="195" y="111.8">1uF/10V</text>
<text x="239.6" y="131">J1</text>
<text x="131.5" y="133.1">C12</text>
<text x="131.5" y="135">0.1uF/10V</text>
<text x="236.3" y="148.5">Header 2X4</text>
<text x="246.1" y="148.5">2.54mm</text>
</g>
<g font-size="1.7">
<text x="146.3" y="29.5" transform="rotate(-90 146.3 29.5)">4</text>
<text x="154" y="29.5" transform="rotate(-90 154 29.5)">3</text>
<text x="235.5" y="30.6">LED0402</text>
<text x="131.5" y="40.4">C0402</text>
<text x="168.1" y="40.4">C0402</text>
<text x="146.3" y="44.8" transform="rotate(-90 146.3 44.8)">1</text>
<text x="154" y="44.8" transform="rotate(-90 154 44.8)">2</text>
<text x="235.5" y="44.1">LED0402</text>
<text x="260.6" y="51.8">GND</text>
<text x="24.7" y="56.4" transform="rotate(-90 24.7 56.4)">1</text>
<text x="28.5" y="56.4" transform="rotate(-90 28.5 56.4)">2</text>
<text x="94.8" y="55.9">C0402</text>
<text x="112" y="55.9">C0402</text>
<text x="123.6" y="55.7">L0402</text>
<text x="50.2" y="65.3">L0402</text>
<text x="16.8" y="69.1">1</text>
<text x="92.7" y="71.1">QFN32-0R5-5X5EP3R5X3R5</text>
<text x="117.3" y="70.1" transform="rotate(-90 117.3 70.1)">33</text>
<text x="121.2" y="70.1" transform="rotate(-90 121.2 70.1)">32</text>
<text x="125.1" y="70.1" transform="rotate(-90 125.1 70.1)">31</text>
<text x="128.9" y="70.1" transform="rotate(-90 128.9 70.1)">30</text>
<text x="132.8" y="70.1" transform="rotate(-90 132.8 70.1)">29</text>
<text x="136.7" y="70.1" transform="rotate(-90 136.7 70.1)">28</text>
<text x="140.5" y="70.1" transform="rotate(-90 140.5 70.1)">27</text>
<text x="144.4" y="70.1" transform="rotate(-90 144.4 70.1)">26</text>
<text x="148.3" y="70.1" transform="rotate(-90 148.3 70.1)">25</text>
<text x="242.3" y="70.7">VDD_SPI</text>
<text x="11.2" y="73.8" transform="rotate(-90 11.2 73.8)">2</text>
<text x="15" y="73.8" transform="rotate(-90 15 73.8)">3</text>
<text x="46.5" y="73.2">C0402</text>
<text x="65.8" y="73.2">C0402</text>
<text x="90.3" y="78.7">1</text>
<text x="90.3" y="82.6">2</text>
<text x="169.3" y="78.7">24</text>
<text x="169.3" y="82.6">23</text>
<text x="54.1" y="86.6">L0402</text>
<text x="90.3" y="86.4">3</text>
<text x="169.3" y="86.4">22</text>
<text x="235.1" y="88.4">1</text>
<text x="244.8" y="85.5" transform="rotate(-90 244.8 85.5)">8</text>
<text x="254.3" y="88.4">5</text>
<text x="31.1" y="90.6">C0402</text>
<text x="46.5" y="90.6">C0402</text>
<text x="65.8" y="90.6">C0402</text>
<text x="90.3" y="90.3">4</text>
<text x="90.3" y="94.2">5</text>
<text x="169.3" y="90.3">21</text>
<text x="169.3" y="94.2">20</text>
<text x="235.1" y="92.2">6</text>
<text x="254.3" y="92.2">2</text>
<text x="90.3" y="98">6</text>
<text x="90.3" y="101.9">7</text>
<text x="169.3" y="98">19</text>
<text x="169.3" y="101.9">18</text>
<text x="235.1" y="96.1">7</text>
<text x="244.8" y="100.8" transform="rotate(-90 244.8 100.8)">4</text>
<text x="254.3" y="96.1">3</text>
<text x="90.3" y="105.7">8</text>
<text x="169.3" y="105.7">17</text>
<text x="196.9" y="102.8">VDD_SPI</text>
<text x="243.2" y="107.8">GND</text>
<text x="175.9" y="113.8">C0402</text>
<text x="195.2" y="113.8">C0402</text>
<text x="121.2" y="116.2" transform="rotate(-90 121.2 116.2)">9</text>
<text x="125.1" y="117.2" transform="rotate(-90 125.1 117.2)">10</text>
<text x="128.9" y="117.2" transform="rotate(-90 128.9 117.2)">11</text>
<text x="132.8" y="117.2" transform="rotate(-90 132.8 117.2)">12</text>
<text x="136.7" y="117.2" transform="rotate(-90 136.7 117.2)">13</text>
<text x="140.5" y="117.2" transform="rotate(-90 140.5 117.2)">14</text>
<text x="144.4" y="117.2" transform="rotate(-90 144.4 117.2)">15</text>
<text x="148.3" y="117.2" transform="rotate(-90 148.3 117.2)">16</text>
<text x="131.5" y="136.9">C0402</text>
<text x="237.1" y="132.8">5</text>
<text x="237.1" y="136.7">6</text>
<text x="250.4" y="132.8">1</text>
<text x="250.4" y="136.7">2</text>
<text x="237.1" y="140.5">7</text>
<text x="250.4" y="140.5">3</text>
<text x="237.1" y="144.4">8</text>
<text x="250.4" y="144.4">4</text>
<text x="222" y="173.4">Title</text>
<text x="222" y="179.2">Size</text>
<text x="228" y="179.2">Page Name</text>
<text x="229.7" y="175.3">ESP01-C3</text>
<text x="262.6" y="179.2">Rev</text>
<text x="222" y="185">Date:</text>
<text x="223.9" y="181.9">B</text>
<text x="229.7" y="181.9">&lt;01_DesignBlock&gt;</text>
<text x="232.1" y="185">Tuesday, July 15, 2025</text>
<text x="262.6" y="185">Sheet</text>
<text x="263.3" y="181.7">V1.0</text>
<text x="268.5" y="181.1">Proprietary</text>
<text x="270.3" y="185">2</text>
<text x="276.1" y="185">of</text>
<text x="281.9" y="185">2</text>
</g>
<g font-size="1.7" fill="#004080">
<text x="147.5" y="35.7" transform="rotate(-90 147.5 35.7)">GND</text>
<text x="147.5" y="41.5" transform="rotate(-90 147.5 41.5)">XIN</text>
<text x="155.2" y="41.5" transform="rotate(-90 155.2 41.5)">GND XOUT</text>
<text x="118.6" y="77.1" transform="rotate(-90 118.6 77.1)">EPAD</text>
<text x="93.6" y="80">LNA_IN</text>
<text x="93.6" y="83.8">VDD3P3</text>
<text x="122.4" y="78.1" transform="rotate(-90 122.4 78.1)">VDDA2</text>
<text x="125.9" y="78.4" transform="rotate(-90 125.9 78.4)">VDDA1</text>
<text x="130.2" y="78.9" transform="rotate(-90 130.2 78.9)">XTAL_P</text>
<text x="134" y="79" transform="rotate(-90 134 79)">XTAL_N</text>
<text x="145.6" y="78.7" transform="rotate(-90 145.6 78.7)">GPIO19</text>
<text x="149.5" y="78.7" transform="rotate(-90 149.5 78.7)">GPIO18</text>
<text x="156.3" y="80">GPIO17/SPIQ</text>
<text x="156.3" y="83.8">GPIO16/SPID</text>
<text x="93.6" y="87.7">VDD3P3</text>
<text x="137.9" y="84.8" transform="rotate(-90 137.9 84.8)">GPIO21/U0TXD</text>
<text x="141.7" y="85" transform="rotate(-90 141.7 85)">GPIO20/U0RXD</text>
<text x="154.2" y="87.7">GPIO15/SPICLK</text>
<text x="238.4" y="89.6">/CS</text>
<text x="250.2" y="89.6">DI</text>
<text x="93.6" y="91.6">XTAL_32K_P/GPIO0/ADC1_CH0</text>
<text x="93.6" y="95.4">XTAL_32K_N/GPIO1/ADC1_CH1</text>
<text x="154.2" y="91.6">GPIO14/SPICS0</text>
<text x="154.8" y="95.4">GPIO13/SPIWP</text>
<text x="238.4" y="93.5">CLK</text>
<text x="246" y="91.4" transform="rotate(-90 246 91.4)">VCC</text>
<text x="249.3" y="93.5">DO</text>
<text x="93.6" y="99.3">GPIO2/ADC1_CH2/FSPIQ</text>
<text x="155.1" y="99.3">GPIO12/SPIHD</text>
<text x="238.4" y="97.3">/HOLD</text>
<text x="246" y="97.5" transform="rotate(-90 246 97.5)">GND</text>
<text x="248.6" y="97.3">/WP</text>
<text x="93.6" y="103.1">CHIP_EN</text>
<text x="93.6" y="107">GPIO3/ADC1_CH3</text>
<text x="153" y="103.1">GPIO11/VDD_SPI</text>
<text x="155.6" y="107">VDD3P3_CPU</text>
<text x="122.4" y="112.9" transform="rotate(-90 122.4 112.9)">MTMS/GPIO4/ADC1_CH4/FSPIHD</text>
<text x="126.3" y="112.9" transform="rotate(-90 126.3 112.9)">MTDI/GPIO5/ADC2_CH0/FSPIWP</text>
<text x="130.2" y="112.9" transform="rotate(-90 130.2 112.9)">VDD3P3_RTC</text>
<text x="134" y="112.9" transform="rotate(-90 134 112.9)">MTCK/GPIO6/FSPICLK</text>
<text x="137.9" y="112.9" transform="rotate(-90 137.9 112.9)">MTDO/GPIO7/FSPID</text>
<text x="141.7" y="112.9" transform="rotate(-90 141.7 112.9)">GPIO8</text>
<text x="145.6" y="112.9" transform="rotate(-90 145.6 112.9)">GPIO9</text>
<text x="149.5" y="112.9" transform="rotate(-90 149.5 112.9)">GPIO10/FSPICS0</text>
</g>
<g font-size="1.7" fill="#f00">
<text x="220.5" y="32.5">GPIO18</text>
<text x="220.5" y="46">VDD33</text>
<text x="81.5" y="48.7">VDD33</text>
<text x="157.7" y="55.6">TXD0</text>
<text x="157.7" y="59.5">RXD0</text>
<text x="157.7" y="62.4">GPIO19</text>
<text x="157.7" y="65.3">GPIO18</text>
<text x="16.8" y="83.5">VDD33</text>
<text x="79.5" y="78.6">LNA_IN</text>
<text x="79.5" y="82.6">VDD3P3</text>
<text x="174.1" y="78.8">SPIQ</text>
<text x="174.1" y="82.6">SPID</text>
<text x="79.5" y="86.5">VDD3P3</text>
<text x="174.1" y="86.5">SPICLK</text>
<text x="220.5" y="88.4">SPICS0</text>
<text x="262.9" y="88.4">SPID</text>
<text x="79.5" y="90.4">GPIO0</text>
<text x="79.5" y="94.2">GPIO1</text>
<text x="174.1" y="90.4">SPICS0</text>
<text x="174.1" y="94.2">SPIWP</text>
<text x="220.5" y="92.3">SPICLK</text>
<text x="262.9" y="92.3">SPIQ</text>
<text x="79.5" y="98.1">GPIO2</text>
<text x="79.5" y="101.9">RST</text>
<text x="174.1" y="101.7">VDD_SPI</text>
<text x="174.1" y="98.1">SPIHD</text>
<text x="220.5" y="96.1">SPIHD</text>
<text x="262.9" y="96.1">SPIWP</text>
<text x="79.5" y="105.8">GPIO3</text>
<text x="183.4" y="106.6">VDD33</text>
<text x="121.2" y="125.1" transform="rotate(-90 121.2 125.1)">GPIO4</text>
<text x="125.1" y="125.1" transform="rotate(-90 125.1 125.1)">GPIO5</text>
<text x="129" y="125.1" transform="rotate(-90 129 125.1)">VDD33</text>
<text x="132.8" y="125.1" transform="rotate(-90 132.8 125.1)">GPIO6</text>
<text x="136.7" y="125.1" transform="rotate(-90 136.7 125.1)">GPIO7</text>
<text x="140.5" y="125.1" transform="rotate(-90 140.5 125.1)">GPIO8</text>
<text x="144.4" y="125.1" transform="rotate(-90 144.4 125.1)">GPIO9</text>
<text x="148.3" y="125.1" transform="rotate(-90 148.3 125.1)">GPIO10</text>
<text x="228.2" y="132.8">TXD0</text>
<text x="228.2" y="136.7">GPIO8</text>
<text x="255.2" y="136.7">GPIO2</text>
<text x="255.2" y="132.8">GND</text>
<text x="228.2" y="140.5">RST</text>
<text x="255.2" y="140.5">GPIO9</text>
<text x="228.2" y="144.4">VDD33</text>
<text x="255.2" y="144.4">RXD0</text>
</g>
<g font-size="1.4">
<text x="30.9" y="1.4">5</text>
<text x="88.8" y="1.4">4</text>
<text x="146.7" y="1.4">3</text>
<text x="204.6" y="1.4">2</text>
<text x="262.6" y="1.4">1</text>
<text x=".5" y="21.5">E</text>
<text x="292" y="21.5">E</text>
<text x=".5" y="58.2">D</text>
<text x="292" y="58.2">D</text>
<text x=".5" y="94.8">C</text>
<text x="292" y="94.8">C</text>
<text x=".5" y="131.5">B</text>
<text x="292" y="131.5">B</text>
<text x=".5" y="168.2">A</text>
<text x="292" y="168.2">A</text>
<text x="30.9" y="186.8">5</text>
<text x="88.8" y="186.8">4</text>
<text x="146.7" y="186.8">3</text>
<text x="204.6" y="186.8">2</text>
<text x="262.6" y="186.8">1</text>
</g>
</svg>
